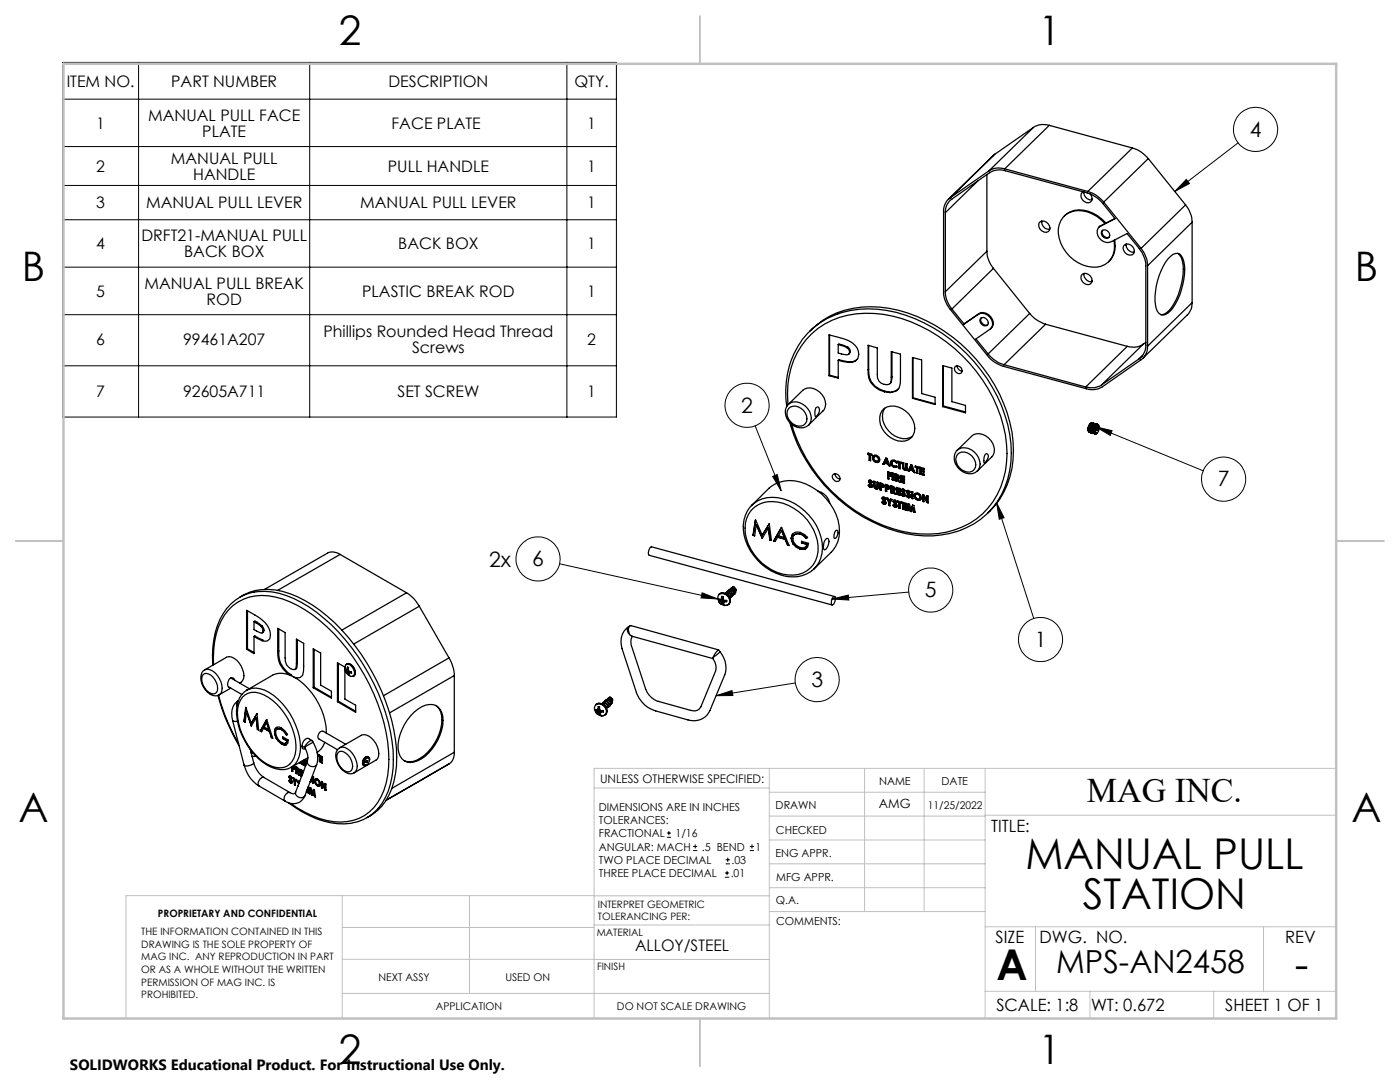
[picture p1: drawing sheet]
<svg xmlns="http://www.w3.org/2000/svg" width="279mm" height="216mm" viewBox="0 0 279 216" stroke-linecap="round" stroke-linejoin="round" font-family="sans-serif">
<g fill="none" stroke="#000" stroke-width=".25">
<path d="M189.6 39.5a3.2 3.2 0 0 0-1.3 2.7v16.1a5.8 5.8 0 0 0 1.3 3.4l7.5 9.2a6.3 6.3 0 0 0 3.1 2.2l16.6 4.5a3.8 3.8 0 0 0 3.2-.4l7.7-5.4a3.2 3.2 0 0 0 1.3-2.7M195.1 36.1l-6.4 6.3M197 34.9v15.2M197.3 34.1l-7.7 5.4M198.5 30.8l-9.2 9M198.5 30.8l-8.9 8.7M200.5 33.7a3.7 3.7 0 0 0-3.2 .4M200.5 33.7l16.6 4.5M206.2 25.4l-8.9 8.7M206.2 25.4l-7.7 5.4M209.4 25a3.7 3.7 0 0 0-3.2 .4M209.4 25l-8.9 8.7"/>
<path d="M209.4 25l16.6 4.5M216.2 38.3a1.12 1.12 0 0 0 .2 1.9 .96 .96 0 0 0 1.4-.1 .96 .96 0 0 0-.2-1.4M216.3 38.3a1.45 1.45 0 0 0 1.6 1.6M217.1 38.2a6.3 6.3 0 0 1 3.2 2.1M226 29.5a6.3 6.3 0 0 1 3.2 2.1M226 29.5l-8.9 8.7M229.2 31.6l-8.9 8.7M229.2 31.6l7.4 9.3M188.7 42.4a3 3 0 0 1 1.3-2.7l7.5-5.2a3.8 3.8 0 0 1 3.2-.4l16.3 4.4a6.7 6.7 0 0 1 3.1 2.1l2.4 3-3 1.6M188.7 58.2a5.4 5.4 0 0 0 1.3 3.5M188.7 42.4v15.8M197 50.1a5.8 5.8 0 0 0 1.3 3.5"/>
<path d="M197 50.1l-8.3 8.1M198.3 53.6l7.2 8.9M198.3 53.6l-8.3 8.1M207.6 44.2a1.38 1.38 0 0 1 1.5 .3 1.38 1.38 0 0 1 .3 1.4 1.25 1.25 0 0 1-1.4 .3 1.25 1.25 0 0 1-.7-1.3l.1-.4zM207.9 44.1a1.5 1.5 0 0 0 1.6 1.7M212.4 43.1a4.7 4.7 0 0 1 5.8-.6l.8 .5 1.7 1.5M216 54.7a1.31 1.31 0 0 1 1.6 .4 1.31 1.31 0 0 1 0 1.6 1.31 1.31 0 0 1-1.5-.4 1.31 1.31 0 0 1-.1-1.6zM216.3 54.6a1.5 1.5 0 0 0 1.6 1.6M219.5 45.2a1.83 1.83 0 0 0 .9 3.1l1 .1 3.5-1.8 2.5 3a6 6 0 0 1 1.3 3.5v15.8a3.4 3.4 0 0 1-1.3 2.7M219.6 45.1l-.3 .2M219.6 45.1l-.1 .1M220 46a.99 .99 0 0 1 1.2 .2 .99 .99 0 0 1 0 1.2 .99 .99 0 0 1-1.1-.2 .99 .99 0 0 1-.1-1.2z"/>
<path d="M220.1 46a1 1 0 0 0 .2 1.1 1 1 0 0 0 1.1 .2M220.3 40.3l7.4 9.3M220.5 44.6a6.4 6.4 0 0 0-7-2.2 4.5 4.5 0 0 0-1.8 6.1 7.3 7.3 0 0 0 8 4.6 4.1 4.1 0 0 0 2.6-5.1M222.5 47.9a4.6 4.6 0 0 1-1.2 4.3M222.5 43.6l-2.9 1.5M224.5 48.8a1.31 1.31 0 0 1 1.5 .4 1.31 1.31 0 0 1 .1 1.6 1.38 1.38 0 0 1-1.5-.3 1.38 1.38 0 0 1-.4-1.4zM224.8 48.7a1.5 1.5 0 0 0 1.5 1.6M227.7 49.6a6 6 0 0 1 1.3 3.4M229 53v16.1M233.1 51.7a2.04 2.04 0 0 1 2.3-1 4.9 4.9 0 0 1 1 4.1 13.1 13.1 0 0 1-2.8 7.2 1.65 1.65 0 0 1-2.3 .5 5.7 5.7 0 0 1-.7-4.4 13.4 13.4 0 0 1 2.5-6.4zM235 50.6a3.2 3.2 0 0 1 1.1 3.1 14.1 14.1 0 0 1-2.8 8.2 2.09 2.09 0 0 1-1.6 .9M236.6 40.9a6 6 0 0 1 1.3 3.4"/>
<path d="M236.6 40.9l-8.9 8.7M237.9 44.3l-8.9 8.7M237.9 44.3v16.1M158 71.7a19.1 19.1 0 0 0-1 9.4M158 71.6a15.6 15.6 0 0 1 15.3-10 28.6 28.6 0 0 1 19.6 9 29.2 29.2 0 0 1 8.9 19.7 15.8 15.8 0 0 1-10.2 15.5M161.6 66.1a16.6 16.6 0 0 1 14-4.8 30.6 30.6 0 0 1 21.8 13.8 25.9 25.9 0 0 1 4.6 18.4 16 16 0 0 1-4.9 8.9M165.6 74.9l1.7 .4M165.6 66.8v8.1M165.6 74.9l-.1 .1M167.3 71.9l2 .4M167.3 71.9l.1-.1 2 .4M167.3 68.8v1.6l.6 .2a1.26 1.26 0 0 0 1.6-.1v-.3"/>
<path d="M167.3 71.9v3.6l-1.8-.5M167.3 68.8l.1-.1 .6 .1M167.3 68.8l.6 .1M167.9 68.9l1.2 .5M168 68.8l1.2 .5M168 68.8l-.1 .1M169.1 69.4l.3 .3 .1 .5M169.2 69.3l.3 .3 .2 .5M169.2 69.3l-.1 .1M169.3 72.3a1.68 1.68 0 0 0 2-2.2 4.5 4.5 0 0 0-3.8-2.8l-2-.5v8.2M169.4 72.2l-.1 .1M169.5 70.5l-.1 .2"/>
<path d="M169.7 70.1l-.2 .4M169.7 70.1l-.2 .1M171.1 71.7l-1 .5h-.7M173.2 73.8v-4.9l1.9 .5v5.3a1.81 1.81 0 0 0 2.3 2l.3-.3 .2-1.1M173.2 73.8a3.9 3.9 0 0 0 3.3 4.4M173.4 73.7a4 4 0 0 0 3.2 4.4M173.4 68.9v4.8M173.4 73.7l-.2 .1M176.6 78.1l-.1 .1M177.8 76.4l-.2 .2M177.9 75.3v-5.1l1.8 .5v5.9a2.15 2.15 0 0 1-3.2 1.6M178 75.2l-.3 1.2"/>
<path d="M178 70.2v5M178 75.2l-.1 .1M179.3 77.6l-.4 .4-1.1 .2-1.2-.1M182.1 71.3l1.8 .5v6.7l2.7 .8v1.4l-4.5-1.2zM182.2 79.4l4.4 1.2M182.2 71.4v8M182.2 79.4l-.1 .1M188.1 73l1.9 .4v6.8l2.7 .7v1.5l-4.6-1.3zM188.2 73v8M190 61.7l2.4 3M190.7 73.1a.92 .92 0 0 1 1.1 .2 .92 .92 0 0 1 0 1.2 .92 .92 0 0 1-1.1-.3 .92 .92 0 0 1 0-1.1zM191 73a1.08 1.08 0 0 0 1 1"/>
<path d="M195.2 62.7a2.04 2.04 0 0 1 2.2 .4 2.04 2.04 0 0 1 .5 2.2l-3.1 2.3 2.4 3M195.2 62.7l-2.8 2M195.4 62.6a2.04 2.04 0 0 1 2.2 .4 2.04 2.04 0 0 1 .4 2.2l-.3 .3M195.4 62.6l-.2 .1M195.4 62.6l-3 2.1M195.8 63.5a.99 .99 0 0 1 1.2 .2 .99 .99 0 0 1 0 1.2 .99 .99 0 0 1-1.2-.2 .99 .99 0 0 1 0-1.2zM195.8 63.4a1.04 1.04 0 0 0 .2 1.1 1.04 1.04 0 0 0 1.1 .3M197.2 70.6a6.7 6.7 0 0 0 3.2 2.2M200.4 72.8l16.3 4.4M205.5 62.5a6.7 6.7 0 0 0 3.2 2.2M205.5 62.5l-8.3 8.1M208.7 64.7l16.3 4.4"/>
<path d="M208.7 64.7l-8.3 8.1M219.9 76.8a3.7 3.7 0 0 1-3.2 .4M225 69.1l-8.3 8.1M227.4 71.6l-7.5 5.2M228 70.9l-.6 .7M228.1 68.7a3.7 3.7 0 0 1-3.1 .4M228.1 68.7l-8.2 8.1M228.7 68.3l-.6 .4M237.9 60.4l-.2 1.2-.5 1-9.1 8.9M237.9 60.4l-8.9 8.7M157.2 80.8l3-2.9a2.93 2.93 0 0 1 4.3 1.5 2.24 2.24 0 0 1-.3 2.6l-2.8 2.7a2.9 2.9 0 0 1-4.6-1.7 2.22 2.22 0 0 1 .4-2.2zM157.3 80.7a15.9 15.9 0 0 1 8.7-16.8 21.3 21.3 0 0 1 17.7 1.2 31.1 31.1 0 0 1 17 21.7 17.3 17.3 0 0 1-4.6 15.7 17 17 0 0 1-14.2 3.9 30.7 30.7 0 0 1-22.8-18.6l-1.1-3.1"/>
<path d="M157.4 81.5a2.35 2.35 0 0 1 2.4-.1 2.35 2.35 0 0 1 1.2 2.2 1.49 1.49 0 0 1-2.2 1.3 2.45 2.45 0 0 1-1.4-3.4zM157.4 80.6a3 3 0 0 1 4.4 2.2 2.05 2.05 0 0 1-.4 1.9M157.7 84.3a31.7 31.7 0 0 0 23.2 22.2 19.6 19.6 0 0 0 10.6-.6M162.9 81.3l.4-.1a1.22 1.22 0 0 1-.6 1.9l-.1-1zM163.2 98h.1a3.1 3.1 0 0 1 2.3 2.4M166.3 94.6a.92 .92 0 0 1 1.1 .3 .92 .92 0 0 1 0 1.1 .92 .92 0 0 1-1-.3 .92 .92 0 0 1-.1-1.1zM166.7 94.5a1.01 1.01 0 0 0 .9 1M173.2 90.7h.1M173.2 90.7h.3M173.2 90.7v-.3l.8 .2v.3M173.3 96.8l.4 .4M173.4 96.1l.3 .5"/>
<path d="M173.4 96.1l.1-.3h.3l.3 .3-.2 .1M173.4 96l.3 .6M173.4 96v.1M173.5 90.7h.1M173.5 95.8l-.1 .2M173.5 90.7v1.2M173.5 91.8l.2 .1M173.7 96.6l.2 .3M173.7 96.1l-.1 .1a.91 .91 0 0 1 .4 1h-.3M173.7 96.1l.2 .1M173.7 96.6h.1M173.7 97.2h.1"/>
<path d="M173.7 96l-.1 .1M173.7 90.8v1.1h-.2M173.7 90.8l.3 .1M173.7 90.8h.3M173.7 96v.1M173.9 96.9l-.2 .1-.2-.2h-.2l.4 .4M173.9 96.9h.1M173.9 96.9l-.1 .1M173.9 96.2h.1M174 97.2h-.3M174.1 91.3a.76 .76 0 0 1 1-.4 .76 .76 0 0 1 .5 .9 .51 .51 0 0 1-.7 .5M174.1 91.3a.98 .98 0 0 0 .8 1"/>
<path d="M174.1 91.3h.1M174.1 96.1l-.2 .1M174.3 91l-.2 .3M174.4 96.8v-.8l.3 .1v1.1l.3 .1v-.3M174.4 96.8v.4l.5 .3M174.4 96.8h.1M174.4 96.8l.2 .6 .3 .1M174.4 96v.8M174.8 91.1a.48 .48 0 0 0-.3 .7 .48 .48 0 0 0 .8 0v-.1M174.8 91.1l.4 .2 .1 .4M174.9 91.1l.3 .2 .2 .4M174.9 91.1l-.5 .1"/>
<path d="M174.9 92.3h.1M174.9 97.5h.1M174.9 91.1h-.1M175 97.3h.1M175 97v-.8l.3 .1v.8l-.1 .4h-.3M175 97h.1M175.1 97l-.1 .3M175.1 96.2v.8M175.3 97.4l-.4 .1M175.4 91.7l-.1 .2M175.4 91.7h-.1M175.4 92.1l-.5 .2"/>
<path d="M175.6 97.7h.1M175.6 97.7l.3 .1M175.9 97.2l.3 .1M175.9 96.7v.2h.3M175.9 96.7h.1M175.9 97.2h.1M175.9 97.2v.6l-.3-.1M176 96.7l.1 .1M176 96.7h.1M176 96.7l.2 .1M176 82a3.2 3.2 0 0 1 4.7 0 3.8 3.8 0 0 1 1.2 5.3 3.8 3.8 0 0 1-5.4-1.1 3.7 3.7 0 0 1-.5-4.2zM176 99.4l.4 .6"/>
<path d="M176 99.4l.2-.2h.2l.4 .3-.2 .1M176.1 99.4l.3 .6M176.1 99.4h-.1M176.1 96.8l.1 .1M176.1 96.8h.1M176.2 97.3l.3-.2-.1-.3-.3-.3-.5-.1v1.3M176.2 96.8v.1M176.2 97.2v.1M176.2 99.2l-.1 .2M176.2 96.9v.1M176.2 92.6h.3M176.2 92.6h.1"/>
<path d="M176.2 96.9h.1M176.4 97.2h-.2M176.4 99.4l-.1 .2a.83 .83 0 0 1 .4 1h-.3M176.4 99.4l.2 .2M176.4 99.4h-.1M176.4 100l.2 .3M176.4 99.4h.1M176.4 100h.1M176.6 81.5a4 4 0 0 0 1.3 5.1 3.6 3.6 0 0 0 4.2 .5M176.6 92.4l-.1 .3-.3-.1M176.6 92.4l.6 .2M176.6 99.6h.1"/>
<path d="M176.7 98h.1M176.8 91.4l.2 .1 .6 1.5-.3-.1M176.8 91.4l-.6 1.2M176.8 99.5l-.2 .1M176.9 91.8l.2 .5M176.9 91.8l-.2 .4 .4 .1M177 97.5h.3M177 97v.3l.3-.1M177 97h.1M177 97.5v.6l-.3-.1M177 97.5h.1M177 99.4l.4 .8"/>
<path d="M177.1 97h.1M177.1 97l.1 .1M177.2 95.5l.2 .1M177.2 95.5h.1M177.2 94.2v1.3M177.2 95.5h.2M177.2 97l.1 .2M177.2 97.1l.1 .1M177.2 92.6l.1 .3M177.2 92.6h.1M177.2 97v.1M177.3 97.3h.1"/>
<path d="M177.3 97.5l.2-.1a.67 .67 0 0 0-.8-.7v1.3M177.3 97.5h.1M177.3 97.2v.1M177.3 97.2h.1M177.3 92.9h.1M177.3 92.9l.3 .1M177.4 94.4l.4 .2v-.3l-.6-.2v1.4M177.4 94.4v.3l.4 .1v.3l-.4-.1M177.4 95v.6M177.4 94.4l.4 .1M177.4 95h.4M177.5 97.4l-.2 .1"/>
<path d="M177.5 100h.1M177.5 100l.3-.4 .2 .1-.4 .6v.6h-.2M177.5 100l-.2-.6h-.3l.4 .9M177.7 92.3a1.07 1.07 0 0 0 .8 .9M177.7 92.3a.51 .51 0 0 1 .8-.5l.6 .5-.2 .1M177.7 92.3h.1M177.8 92.3a.94 .94 0 0 0 .7 .9M177.8 98.3l.2 .1M177.9 92l-.1 .3M178 97.8v.6l-.2-.1v-1.4l.8 .4v.4l-.2 .2M178 97.3v.2h.4M178 97.3h.2"/>
<path d="M178 97.8h.1M178 97.8h.2M178 97.3h.1M178.1 95.7l.2 .1M178.1 94.4h.2v1.4l-.2-.1zM178.1 97.3l.3 .2M178.1 97.8l.3 .7M178.2 97.3l.2 .2M178.2 97.8h-.1M178.2 97.8l.3 .7M178.2 97.3h-.1M178.4 99.8l-.1 .2"/>
<path d="M178.4 97.9l.3 .7-.3-.1M178.4 97.5h.1M178.4 97.5v.1M178.4 97.8v.1M178.5 92a.5 .5 0 0 0-.5 .6 .5 .5 0 0 0 .6 .4l.3-.1 .2 .2M178.5 92l.4 .4M178.5 92l-.4 .2M178.5 92h.1M178.5 98.5h-.1M178.5 98.5h.2M178.5 93.2h.1M178.6 97.8h-.2"/>
<path d="M178.6 95.9h.1M178.9 92.4h.1M178.9 94.9v.2h.3M178.9 95.4v.6l-.3-.1M178.9 95.4l.4 .7M178.9 95.4h.1M178.9 94.8l.4 .3M178.9 98.6l.8 .2M178.9 94.8v.1M179 94.9l.2 .2M179 98.6l.7 .2M179 97.3v1.3"/>
<path d="M179 98.6h-.1M179.1 93.1l-.6 .1M179.1 92.2l-.2 .2M179.2 97.6l.5 .1v-.2l-.8-.2v1.3M179.2 97.6v.2l.5 .2v.2M179.2 98.1v.4l.5 .1v.2M179.2 92.3v-.3l.8 .3v.2l-.3-.1M179.2 92.3l.2 .1M179.2 98.1l.5 .1M179.2 97.6l.5 .1M179.2 92.3h.3M179.2 92v.3"/>
<path d="M179.2 92.3h.1M179.2 95.4l.3-.1-.1-.4-.8-.4v1.4M179.2 95.4h.1M179.2 95.4l.4 .8M179.2 95.1h.1M179.3 95.1l-.1 .1M179.3 96.1l.3 .1M179.3 96.1h.3M179.4 92.4v1.1M179.4 93.5h.3M179.5 95.4h-.3M179.5 93.5h.2"/>
<path d="M179.5 92.3v1.2M179.5 92.3l-.1 .1M179.5 93.5h-.1M179.7 92.4v1.1M179.7 92.4l.3 .1M179.8 96.2l.7 .2M179.8 96.2h.1M179.8 94.9v1.3M179.8 98.6l.3-.1 .2 .3 .1-.1M179.8 98.6l.5 .4M179.9 97.8l.4 .6M179.9 97.8l.1-.2h.3l.4 .3-.2 .1"/>
<path d="M179.9 97.8h.1M180 95.1v.3l.5 .2v.2M180 95.7v.3l.5 .2v.2M180 95.7l.5 .1M180 95.1l.5 .2M180.1 97.6l-.2 .2M180.1 93.1v-.8l.3 .1v1.1l.3 .1 .1-.3M180.1 93.1l.1 .4 .4 .3M180.1 93.1h.1M180.2 93.1v.4l.4 .3M180.2 92.3v.8M180.3 98.4l.1 .3"/>
<path d="M180.3 97.8l-.1 .2a.83 .83 0 0 1 .4 1h-.3M180.3 97.8l.2 .2M180.3 97.8l-.1 .1M180.3 97.8h.1M180.3 98.4h.1M180.3 99h.3M180.3 99h.1M180.4 98.7h.1M180.5 98h.1M180.5 95.3v-.3l-.7-.1v1.3M180.6 93.8h.1M180.7 97.9l-.2 .1"/>
<path d="M180.8 93.3v-.8h.2v1.1l-.2 .2h-.2M180.8 93.3v.3M180.9 98.9l.4 .4M180.9 98.1l.4 .6M180.9 98.1l.1-.2h.3l.4 .3M180.9 98.1h.1M181 93.7l-.4 .1M181 97.9l-.1 .2M181.3 98.7l.1 .3M181.3 93.9h.1M181.3 93.9l.2 .1M181.3 93.9l.5-1.2 .2 .1 .6 1.5h-.2"/>
<path d="M181.3 98.7h.1M181.3 98.1l-.1 .1 .1 .2a.53 .53 0 0 1 .4 .4 .53 .53 0 0 1-.3 .5h-.1M181.3 98.1l.2 .2M181.3 98.1h-.1M181.3 99.3h.3M181.3 98.7l.2 .3M181.3 98.1h.1M181.3 99.3h.1M181.4 99h.1M181.4 99l-.1 .1-.3-.3-.2 .1 .5 .4M181.5 99h-.1M181.5 98.3h.1"/>
<path d="M181.6 93.8l-.1 .3-.2-.2M181.6 93.8l.6 .1M181.7 98.2l-.2 .1M181.9 93.1l.2 .6M181.9 98.1h.3v1.4l-.3-.1zM181.9 99.4l.3 .1M181.9 93.1l-.2 .5 .4 .1M182.2 93.9h.1M182.2 93.9l.2 .4M182.4 94.2l.2 .1M182.4 94.2v.1M182.4 98.9a.79 .79 0 0 1 1.1-.4 .79 .79 0 0 1 .3 1.1l-.4 .2h-.2"/>
<path d="M182.4 98.9a1.07 1.07 0 0 0 .8 .9M182.4 98.9h.1M182.5 98.9a.96 .96 0 0 0 .7 .9M182.6 98.5l-.1 .4M182.7 93.2v-.2l.7 .2v.3l-.2-.1M182.7 93.2l.2 .1M182.7 93.2h.1M182.7 93.2l.3 .1M182.7 93v.2M182.9 93.3v1.1M182.9 94.4l.3 .1M182.9 94.4h.1"/>
<path d="M183 94.4l.2 .1M183 93.3v1.1M183 93.3h-.1M183.2 98.6l.3 .2 .2 .4M183.2 98.6l-.5 .1M183.2 98.6a.48 .48 0 0 0-.5 .5 .48 .48 0 0 0 .5 .5l.3-.1 .1-.3M183.2 98.6l.4 .4v.2M183.2 98.6h.1M183.2 99.8h.1M183.2 93.4v1.1M183.2 93.4h.2M183.6 99.2h.1"/>
<path d="M183.7 99.2l-.1 .2M183.7 94.6l.7 .2M183.7 93.2v1.4M183.7 94.6h-.1M183.8 99.6l-.1 .2h-.5M183.9 93.6l.5 .1v-.2l-.8-.3v1.4M183.9 93.6v.2l.5 .1v.3M183.9 94.1v.3l.5 .2v.2l-.8-.2M183.9 94.1l.5 .1M183.9 93.6l.5 .1M184.4 99.2h.1M184.4 99.2v.9l-.3-.1"/>
<path d="M184.4 99.2l.6 1.1M185 99.8v-.9l.2 .1v1.3h-.2M185 99.8l-.6-1.1h-.3v1.3M185 98.9v.9M188.2 81l4.5 1.2M188.2 81l-.1 .1M190.9 90a2.69 2.69 0 0 1 4 .7 2.44 2.44 0 0 1 .2 3.2 2.84 2.84 0 0 1-4.3-1.2 2.6 2.6 0 0 1 .1-2.7zM191 89.9l2.9-2.8a2.62 2.62 0 0 1 3.9 .8 2.42 2.42 0 0 1 .1 3.3l-2.8 2.7M191.1 90.7a2.02 2.02 0 0 1 3 .4 1.8 1.8 0 0 1-.5 3.1 2.6 2.6 0 0 1-2.7-3.1zM196.7 90.6h.3a1.39 1.39 0 0 1-.6 1.8 2.22 2.22 0 0 1 .3-1.8zM217.2 86.1a1.4 1.4 0 0 1 .5-1.6 1.57 1.57 0 0 0-.3 1.8v-.1M217.6 84.6l-.3 .6v.7"/>
<path d="M217.7 84.5l-.5 1 .1 .5M217.7 84.6l-.3 1.3M217.7 86h.1M217.7 84.7l-.3 .7 .1 .7M217.8 86.4h.1M217.9 84.8l-.3 .9v.3M217.9 86h.1M217.9 84.7a1.43 1.43 0 0 0-.3 1.3M217.9 84.4a1.46 1.46 0 0 0-.4 1.9 1.34 1.34 0 0 1 .3-1.9l.3 .1M218.1 84.7l-.3 .6-.1 .7M218.1 84.5a1.34 1.34 0 0 0-.4 1.9M218.1 84.4h.1"/>
<path d="M218.1 86.5h.1M218.2 84.5a1.32 1.32 0 0 0-.6 1.8h.2M218.2 84.8l-.3 1.2M218.3 84.5a1.33 1.33 0 0 0-.5 1.9M218.3 86.5a1.42 1.42 0 0 1 .4-1.9 1.49 1.49 0 0 0-.5 1.9l.2 .1a1.45 1.45 0 0 1 .4-2l.2 .1a1.44 1.44 0 0 0-.4 1.9M218.3 86.5h.1M218.3 84.6a1.33 1.33 0 0 0-.6 1.4M218.3 84.9l-.2 1.2M218.3 84.6v-.1a1.32 1.32 0 0 0-.4 1.9M218.3 84.8l-.2 .7v.8M218.4 84.8l-.1 .1M218.4 84.5a1.39 1.39 0 0 0-.5 1.9h.1"/>
<path d="M218.4 84.5a1.55 1.55 0 0 0-.5 1.9h.2M218.4 84.5h.1M218.4 84.6l-.5 .7v.7M218.5 84.8l-.3 1.3M218.5 86.5h.3M218.6 84.6a1.26 1.26 0 0 0-.5 1.9M218.7 84.9l-.3 .5v.7M218.7 84.7l-.1-.1a1.34 1.34 0 0 0-.4 1.9h.1M218.8 84.7a1.25 1.25 0 0 0-.6 1.4M218.8 86.5h.1M218.8 86.5h-.3M218.9 84.6h.1"/>
<path d="M218.9 84.7a1.31 1.31 0 0 0-.5 1.8M218.9 84.8a1.3 1.3 0 0 0-.5 1.4v-.1M218.9 84.8a1.38 1.38 0 0 0-.2 1.7h.1M218.9 85.8l.1 .1M218.9 85.7l.2 .1M219 86.4l-.2 .1M219 85.1l.1-.2a.93 .93 0 0 1-.3 1.5l-.1-.6zM219 84.7h.1M219 85.5l-.1 .3M219 85.5l.1 .1M219.1 85.8l-.1 .1M219.1 84.8v-.1a1.19 1.19 0 0 0-.7 1.4l.1 .4"/>
<path d="M219.1 85.6v.2M219.3 85.1l-.2-.4a1.22 1.22 0 0 0-.3 1.8M47.8 119.2a10.6 10.6 0 0 1 10.1-.7 31.7 31.7 0 0 1 14.2 12 38.7 38.7 0 0 1 7.1 20.7 13.6 13.6 0 0 1-3.9 10.6l-2.1 1.4M67.9 110.6a2.43 2.43 0 0 0-2.6-.2l-12.5 7.2M67.9 110.6l13.2 7.7M67.9 110.6l-12.5 7.2M81.1 118.3a7 7 0 0 1 2.6 2.7M81.1 118.3l-12.9 7.4M143.5 119.8l.3 .2M143.7 119.7h.3M143.7 119.6v.1M143.7 119.7l-.2 .1"/>
<path d="M143.8 120l.2 .1M143.9 119.6l-.4-.1v.3M144 119.5v-.2a.21 .21 0 0 1 .1-.3 .21 .21 0 0 1 .3 .1 .21 .21 0 0 1-.1 .3l.1 .3 .3 .1a.2 .2 0 0 1 .3 0 .2 .2 0 0 1 0 .3 .2 .2 0 0 1-.3 0h-.1M144 119.5l-.1 .1M144 119.7l.2 .1M144 119.7l-.2 .3M144.2 119v.3M144.2 119.8l.1 .2M144.2 119.3l-.3 .3M144.2 119.3l-.2 .2M144.2 119.8l-.2 .3M144.7 119.8l.3 .1"/>
<path d="M144.7 119.8l-.3 .4M144.7 119.8l-.1 .3M144.9 118.5h.2M145.1 118.2l-.2 .2M145.1 118.5l.3 .2 .3 .6M145.1 118.5h-.1M145.1 118.2h.1M145.2 118.2h-.1M145.2 118.2h.1M145.2 118.2l.1 .1M145.3 118.3l.6 .7M145.3 117.9l-.3 .4"/>
<path d="M145.3 118.2l.4 .3 .3 .5M145.3 118.2v.1M145.4 117.9h.1M145.4 117.9l-.3 .2M145.4 117.9h-.1M145.5 117.9h-.2M145.5 117.9h.1M145.5 117.9h.2M145.6 117.9l.6 .8M145.6 117.9h.1M145.7 117.7l-.4 .2M145.7 117.9l.3 .3 .3 .5"/>
<path d="M145.7 117.6l-.3 .2M145.7 117.6v.1M145.8 117.6l-.1 .1M145.8 117.6h.1M145.8 117.6l.1 .1M145.8 117.6h-.1M145.9 117.7l.6 .7M145.9 119v.2h-.3M145.9 117.4l-.2 .2M145.9 117.4h.3M145.9 117.6l.4 .3 .3 .5M145.9 117.6v.1"/>
<path d="M146 117.7h-.2M146 119l-.1 .2M146 119h-.1M146 117.3l.2 .1M146 117.3l-.1 .1M146 117.3l-.2 .1M146.2 117.4l.6 .7M146.2 118.7v.2l-.3 .1M146.2 117.4l.5 .1 .1 .3 .1-.1M146.2 117.4l.6 .4v.3M146.2 118.7h.1M146.2 117.4h.1"/>
<path d="M146.3 117.2h.1M146.3 118.7l-.1 .2M146.3 117.2h-.1M146.3 117.2l-.3 .1M146.3 117.1v.1M146.3 117.1l.2 .1M146.4 117.2l.5 .5M146.5 117.2l.4 .5M146.5 117.2h-.1M146.5 118.6h.1M146.5 118.4v.2l-.3 .1M146.6 118.4l-.1 .2"/>
<path d="M146.6 118.4h-.1M146.8 118.1l-.3 .2M146.8 118.1v.2M146.8 118.1h.1M149.9 101.8a6.2 6.2 0 0 1 7.5-.9 10 10 0 0 1 5.9 9.1 5.3 5.3 0 0 1-7.1 4.5 10.1 10.1 0 0 1-7.5-9.1 5.5 5.5 0 0 1 1.2-3.6zM150.1 100.8a6.8 6.8 0 0 0-.9 8 10.5 10.5 0 0 0 9.9 6.3 5.9 5.9 0 0 0 3-1.3M150.1 100.8l3.4-3.4a7 7 0 0 1 8.5-.2 10.4 10.4 0 0 1 5.5 9.9 6 6 0 0 1-1.6 3.1l-3.4 3.3M150.1 100.8a6.6 6.6 0 0 1 7.4-.9 10.8 10.8 0 0 1 6.6 9.5 5.9 5.9 0 0 1-1.6 4.1M150.3 106.8h.1M150.3 106.8l.3 .1M150.8 103.8l-.5 3M150.9 104.7l-.3 2.2-.3-.1"/>
<path d="M150.9 104.7l1.2 2.7M150.9 104.7l1.2 2.6M152.1 107.4l1.3-2 .2 2.4M152.1 106.8l-1.4-3-.4 3M152.1 107.3h.1M152.1 107.3v.1M153.5 104.6l.5 3.2h-.4M153.5 104.6l-1.4 2.2M153.6 107.8h.4M154.4 107.9v.1M154.4 107.9l.3 .1M155.2 107.2l-.5 .9-.3-.1"/>
<path d="M155.2 107.2l1.5 .4M156 105.2l-1.6 2.8M156 105.2l1.5 3.7-.3-.1M156 105.2l-1.6 2.7M156 105.9l.5 1.3M156 105.9l-.6 1 1.1 .3M156.7 107.6l.5 1.2M156.7 107.6h.1M156.7 107.6l.5 1.1M157.2 108.7l.2 .1M157.2 108.7v.1M157.9 107.4l.1 .5 .3 .6"/>
<path d="M157.9 107.4l.4 1.1M157.9 107.4h.1M158.3 108.5l.6 .6 .8 .5M158.3 106.5l-.4 .9M158.3 108.5h.1M158.3 108.5l.6 .6 .8 .4M158.4 106.9a1.84 1.84 0 0 0 2.3 2.3l.3-.6M159.7 106.5h-.6l-.6 .3M159.7 106.5l.6 .3 .6 .6M159.7 106.5h.1M159.7 109.5v.1M159.9 108.3l1.1 .3"/>
<path d="M160 108l1.4 .4a1.18 1.18 0 0 1-1.7 1.2M160 108l-.1 .3M160 108.3l1.1 .3M160 108v.3M160 108.3h-.1M161 109.3l-.2 .2-.5 .1-.6-.1M161 108.6h.1M161.1 108.6l-.3 .5M161.1 107.2a2.29 2.29 0 0 0-2.5-.9l-.5 .4-.2 .7M161.2 107.2l-.3 .2M162.5 113.5l-.4 .3M164.9 107.5l.1-.1a.93 .93 0 0 1 .3 1.4l-.4 .7-.4 .2-.2-.5 .1-.8z"/>
<path d="M166.2 119.2l.3-.2a1.26 1.26 0 0 1-.4 1.7l-.2-.5zM166.5 119l-36.5-9.9a1.24 1.24 0 0 0-.4 1.7l36.5 9.9M166.8 105.8h.2a1.02 1.02 0 0 1-.3 1.6l-.1 .1a1.36 1.36 0 0 1 .2-1.7zM176 100.2l.4 .4M176.4 100.6h.1M176.6 100.3l-.6-.1 .4 .4M176.6 100.3h.1M176.6 100.3v.1M176.7 100.6h-.3M177.4 100.3v.6M177.4 100.2v.6M177.4 100.8v.1"/>
<path d="M177.4 100.8l.2 .1M177.4 100.2v.1M178.2 100.8l.4 .4M178.3 100l.3 .6M178.3 100l.1-.2h.2l.4 .3-.2 .1M178.3 100h.1M178.5 100h.1M178.6 100.6l.2 .3M178.6 100a.43 .43 0 0 0 .3 .6 .36 .36 0 0 1 .2 .4 .36 .36 0 0 1-.3 .2h-.2M178.6 100l.2 .2M178.6 100l.3 .2M178.6 100h-.1"/>
<path d="M178.6 101.2h.1M178.6 100h.1M178.6 100.6h.1M178.8 100.9l-.1 .1-.3-.2h-.2l.4 .4M178.8 100.9v.1M178.8 100.2h.1M178.8 100.9h.1M178.9 101.2h-.3M179 100.1l-.1 .1M179.2 100.2l.2 .1v1.1M179.4 101.4h.1M179.4 100.3l-.2-.1v-.2l.7 .2v.2"/>
<path d="M179.7 100.4h.2M179.9 100.4l-.2-.1v1.2l-.3-.1M180.4 101h.1M180.4 100.5l.5 .2v-.3l-.8-.2v1.4l.8 .2v-.2l-.5-.2v-.4M180.9 100.6l-.5-.1v.3l.5 .1v.3l-.5-.2M181 101.8h.1M181.3 100.5l-.3 1.3M181.4 101.1l-.1 .8-.3-.1M181.4 101.1l.3 .9M181.4 101.1h.1M181.7 102l.3 .1M181.7 102h.1"/>
<path d="M181.8 101.6h.1M181.8 101.6l.3-.8 .3 .1 .2 1.4-.2-.1M181.8 101.6l-.3-1-.3-.1-.2 1.3M182.2 101.3l-.3 .8-.2-.1M182.2 101.3l.2 .9M182.4 102.2h.1M182.4 102.2h.2M184.1 100l.3 .1M185 100.3h.1M40.5 134.7a1.31 1.31 0 0 1 2 .4 2.64 2.64 0 0 1 .7 3.1 1.63 1.63 0 0 1-2.4-1 2.5 2.5 0 0 1-.3-2.5zM40.9 133.7a2.38 2.38 0 0 0-.3 3.3 2.55 2.55 0 0 0 3.1 1.6M40.9 133.7l4.3-2.5a2.16 2.16 0 0 1 2.5 1.1 3.4 3.4 0 0 1 .7 3.5l-.6 .5"/>
<path d="M40.9 133.7a2.16 2.16 0 0 1 2.5 1.1 3.5 3.5 0 0 1 .7 3.5l-.4 .3M42.6 132.6a15.1 15.1 0 0 1 3-10.9 9.2 9.2 0 0 1 9.4-2.6 25.5 25.5 0 0 1 13 8.8 39.6 39.6 0 0 1 9.5 21.9 15.4 15.4 0 0 1-2.9 11.3 9.3 9.3 0 0 1-9.4 2.6 20.1 20.1 0 0 1-7.1-3.3M43.5 138.7a38.1 38.1 0 0 0 4.2 10.1M43.6 138.7a38.3 38.3 0 0 0 4 9.7M45.5 121.1a15.6 15.6 0 0 0-3 11.6M45.6 121a9.6 9.6 0 0 1 10.1-2.6 25.8 25.8 0 0 1 11.8 7.7 41.4 41.4 0 0 1 11 23.7 16 16 0 0 1-3 11.5 8.8 8.8 0 0 1-5.1 2.9M45.6 137.1l2.7 1.5M46.1 135.3l3.6 2.1M46.1 137.3l-2.4 1.3M46.8 135.7a.6 .6 0 0 0-.6-.5 .6 .6 0 0 0-.6 .6l-.2 .9 .2 .4M48.4 139.1a3.4 3.4 0 0 1 4.2-.5 12.5 12.5 0 0 1 6.5 11 3.5 3.5 0 0 1-3.3 3.6 7.2 7.2 0 0 1-4.9-2.7 12.4 12.4 0 0 1-3.5-9.2l.3-.9zM49.3 137.7a5.3 5.3 0 0 0-2 5.8 13.2 13.2 0 0 0 7 9.6 4.4 4.4 0 0 0 3.8 0"/>
<path d="M49.3 137.7l5.1-3a4.5 4.5 0 0 1 4.5 .5 13.8 13.8 0 0 1 6.2 11.1M49.3 137.7a4.3 4.3 0 0 1 4.4 .5 13.6 13.6 0 0 1 6.2 11.9 4.2 4.2 0 0 1-1.8 3M49.4 129.5l1.3 .7M49.4 121.9v7.6M49.4 129.5h-.2M50.7 127l1.6 .8M50.7 127l.2-.1 1.6 .8-.2 .1M50.7 124v1.6l.5 .3a1.18 1.18 0 0 0 1.2 .4l.1-.4M50.7 127v3.4l-1.5-.9M50.7 124l.2-.1 .4 .3M50.7 124l.4 .3M51.1 124.3l1 .7"/>
<path d="M51.3 124.2l1 .7M51.3 124.2l-.2 .1M52.1 125l.4 .9M52.3 127.8l1.1 .1 .4-.4a3.6 3.6 0 0 0-1.6-3.9l-3-1.8v7.7M52.3 124.9l.4 .9M52.3 124.9l-.2 .1M52.7 125.8l-.1 .4-.3 .1M52.7 125.8l-.2 .1M55.4 130v-4.6l1.5 .8v5.1a2.02 2.02 0 0 0 1.9 2.3l.2-.2 .2-1M55.4 130a4.9 4.9 0 0 0 2.6 4.8M55.6 129.9a4.8 4.8 0 0 0 2.6 4.8l-.1 .1M55.6 125.5v4.4"/>
<path d="M55.6 129.9l-.2 .1M59.1 133.5l-.3 .1M59.2 132.4v-4.9l1.4 .9v5.5l-.2 .9-.5 .4-.9 .1-.4-.2M59.3 132.3l-.1 1-.1 .1M59.3 127.6v4.7M59.3 132.3l-.1 .1M62.5 129.5l1.5 .8v6.4l2.1 1.2v1.4l-3.6-2.1zM62.7 137.1l3.4 2M62.7 129.6v7.5M62.7 137.1l-.2 .1M67.3 132.3l1.5 .8v6.4l2.2 1.2v1.4l-3.7-2.1zM67.5 139.9l3.5 2"/>
<path d="M67.5 132.4v7.5M67.5 139.9l-.2 .1M68.9 133.8l.2 .2M69 132.7a.81 .81 0 0 1 1.2 .3 1.51 1.51 0 0 1 .3 1.9 1.57 1.57 0 0 1-1.5-2.2zM69 132.7v-.1a.81 .81 0 0 1 1.3 .3 1.57 1.57 0 0 1 .3 2l-.3 .1M69.1 133.7l-.2 .1M69.1 134l.1 .1M69.2 133.7l-.3-.2v.3M69.2 132.5l.1-.1a1.61 1.61 0 0 1 1.4 2.4l-.1 .1M69.2 134.1l.1 .2M69.2 133.7l.2 .1M69.3 133.6l.1-.5 .2 .1-.1 .2a.48 .48 0 0 0 .1 .5 .48 .48 0 0 0 .5 .2l.1 .2h-.5"/>
<path d="M69.3 133.6l-.1 .1M69.3 134.3l.2 .3M69.4 133.8l.2 .1M69.4 133.8l-.3 .2M69.5 133.6l-.3 .1M69.5 133.4l-.2 .2M69.6 134.3l.1 .4-.2-.1M69.6 134.3h.1M69.6 133.9v.2M69.6 133.9l-.4 .2M69.6 134.5l-.1 .1M69.6 134.1l.1 .1"/>
<path d="M69.6 134.1l-.3 .2M70 134.1h.1M70 134.1l-.4 .2M70 134.1l-.3 .2M83.7 121l5.9 10.3M83.7 121l-13.1 7.5M89.6 131.3a7.6 7.6 0 0 1 1.1 3.5M89.6 131.3l-13 7.5M90.7 134.8v15.3M90.7 134.8l-12.9 7.4M120.7 139.9l-.3 .3M120.8 139.9h.1"/>
<path d="M120.8 139.9h-.1M120.8 139.9l-.2 .2M120.9 139.9h-.2M120.9 139.9h.1M121 139.9l.6 .8M121 139.9h.1M121 139.9l.4 .3 .3 .5M121 139.7l-.3 .2M121 139.6l-.2 .2M121 139.6v.1M121.1 139.6l-.1 .1M121.1 139.6h.1"/>
<path d="M121.1 139.6l.2 .1M121.2 139.6h.1M121.2 139.6h-.2M121.3 139.7l.6 .7M121.3 139.4l-.3 .2M121.3 139.4h.3M121.3 139.7l-.2 .1M121.3 139.6l.6 .5 .1 .3M121.3 139.4l-.1 .1M121.3 139.6v.1M121.6 139.4l.6 .8M121.6 139.4l.5 .4 .1 .3"/>
<path d="M121.6 139.4h.1M121.6 139.2h.2M121.6 139.4h.4l.2 .4 .1-.1M121.6 139.2h.1M121.6 139.2l-.1 .1M121.7 139.1l-.1 .1M121.7 139.1l.1 .1M121.8 139.2l.5 .5M121.8 139.2h.1M125.4 125.1a3.6 3.6 0 0 0-1.3 4.3l2.9 8.7a5.9 5.9 0 0 0 3.8 3.8l6.5 1.8a3.5 3.5 0 0 0 4.4-1.9l2.9-7.1a4.8 4.8 0 0 0-.9-4.7M125.4 125.1a.93 .93 0 0 0 .3 1.5M125.7 126.6l-.1-.2a1.12 1.12 0 0 1 .3-1.6l17.5 4.9"/>
<path d="M125.7 126.6l.3 .3M125.7 124.9l-.3 .2M126 126.9l16.3 4.5M126.3 127a1.83 1.83 0 0 0-.3 1.8l2.9 8.9a3.9 3.9 0 0 0 2.5 2.2l6.4 1.8a1.57 1.57 0 0 0 2.1-.7l2.9-7.1a2.84 2.84 0 0 0-.5-2.5M142.3 131.2v.2M143.4 129.7l-.7 .8-.4 .7M143.4 129.7l.3 .3M143.5 120.1l.4 .4M143.5 120.1a1.01 1.01 0 0 1 0-1.4 1.01 1.01 0 0 1 1.5 0 1.15 1.15 0 0 1 .6 1 1.15 1.15 0 0 1-.6 1.1h-.4l-.7-.3M143.7 130l-1.4 1.2M144 120.1v.1M144 120.2l.2 .3"/>
<path d="M144.3 120l.1 .4M144.3 120l-.3 .2M144.4 120.4h.1M144.4 120.4l-.2 .1M144.4 120.2l.1 .4-.3-.1M144.6 120.1l-.2 .1M145.5 120.6a1.42 1.42 0 0 0-.2-1.8 1.42 1.42 0 0 0-1.8-.2 1.45 1.45 0 0 1 1.8 .3 1.45 1.45 0 0 1 .1 1.7l-.8 .2M46.4 143.8l.6 .2 .4-.1M46.4 143.8l2.3 8.9M47.3 140.9a.83 .83 0 0 1 .3-1.1 3.2 3.2 0 0 0-1.2 4M48.7 152.7l.2 .4a6.5 6.5 0 0 0 2.8 3.7M48.7 143.9l.2 .1"/>
<path d="M48.7 143.9v.1M49.1 141.2l1 3.1M49.1 141.2l-.4 2.8M49.1 141.2l-.4 2.7M49.2 142.1l-.3 2-.2-.1M49.2 142.1l.9 2.7M49.2 142.1l1 2.7M50 149.5l.6 2.7M50.1 150h.2M50.1 150.1l.2-.1-.2 .2M50.1 150.2l.4 .1M50.1 144.8l.1 .1"/>
<path d="M50.2 144.8h.1M50.2 144.8h-.1M50.6 152.2l.1 .2a5 5 0 0 0 2 2.8M50.6 152.2a1.55 1.55 0 0 1-1.9 .5M50.9 150.9l.1-.1-.3 .2M50.9 150.8l-.6 .1M51.1 143.2l-.9 1.7M51.1 143.2l.3 2.4M51.1 143.2l.3 2.3M51.3 142.5l.3 3.2M51.3 142.5l-1.2 1.8M51.4 145.6l.2 .1"/>
<path d="M51.4 145.5l.2 .1M51.4 145.5v.1M51.7 156.8l5.2 3M52 145.8l.2 .2M52 145.8l-.1 .1M52.6 145.3l-.4 .7-.3-.1M52.6 145.3l1.2 .7M52.7 155.2a1.13 1.13 0 0 0-1 1.6M52.7 155.2l5.2 3M53.2 144.2l.5 1.4M53.2 144.2l-.5 .9 1 .5M53.2 143.6l-1.3 2.3"/>
<path d="M53.2 143.6l1.2 3.7-.2-.1M53.2 143.6l-1.2 2.2M53.8 146l.4 1.2M53.8 146h.1M53.8 146l.4 1.1M54.2 147.1l.2 .2M54.2 147.1v.1M54.8 146l.1-.6 .2-.1-.3 .7M54.8 146l.3 1.2M54.8 146h.1M55.1 147.2l.4 .7 .7 .6M55.1 147.2h.1"/>
<path d="M55.1 145.2l.2-.1a2.13 2.13 0 0 1 2.1 1.4M55.1 147.2l.5 .6 .7 .6M55.3 145.1l-.1 .1M55.4 145.5l.3-.1 .5 .2M56.2 145.6l-.5-.2-.4 .1a1.48 1.48 0 0 0 .2 2 1.67 1.67 0 0 0 1.5 .8M56.2 145.6l1 1M56.2 145.6h.1M56.3 148.4l.4 .2h.5M56.3 148.4l-.1 .1M56.4 147.4v-.4l1.1 .7-.1 .6-.3 .4-.9-.2M56.4 147.4l.9 .4M56.4 147.3l.9 .5"/>
<path d="M56.4 147.3v.1M57.2 146.6h.1M57.3 147.8l-.2 .4M57.3 147.8h.1M57.4 146.5l-.2 .1M57.6 155.7l.4 .5M57.7 155l.3 .6M57.7 155a.28 .28 0 0 1 .4-.1 .28 .28 0 0 1 0 .4M57.7 155h.1M57.7 154.9v.1M57.8 152.5h.1M57.9 158.2a1.13 1.13 0 0 0-1 1.6"/>
<path d="M58 155.1h.1M58 155.6l.1 .3M58 155.1l-.1 .1a1.14 1.14 0 0 1 .3 1.1l-.2-.1M58 155.1l.1 .2M58 155.1l.2 .2M58 155.6h.1M58 156.2h.1M58 156.2h.3M58.1 156h.1M58.1 155.9l-.1 .1-.2-.3-.2 .1 .4 .4M58.1 155.9h.1M58.2 155.3h-.1"/>
<path d="M58.2 153.8l.2 .1M58.2 153v.8M58.3 155.2l-.1 .1M58.4 153.4l.3 .1M58.4 152.9l.1 .3 .2-.1M58.4 153.4v.5l-.2-.1M58.5 152.9l.1 .1M58.5 155.2l.3 .8v.6M58.6 153l.1 .1M58.7 152.8l.2 .3v.3l-.2 .1M58.7 153.5h.1M58.7 153.1v.1"/>
<path d="M58.7 153.1h.1M58.7 153.2h.1M58.8 156.6l.1 .1M58.8 153.4l-.1 .1M58.8 155.9l-.1-.6-.3-.1 .4 .9M59 158.1l-.2 .2-.2 .1-.7-.2M59 158.1a1.05 1.05 0 0 0 .7 1 1.05 1.05 0 0 0 1.2-.3M59 158v.1M59.1 155.5l.2 .1-.4 .6v.5l-.1-.1M59.1 155.5l-.3 .4M59.1 154.3l.2 .1M59.1 153v1.3"/>
<path d="M59.1 154.3h.1M59.3 153.4v.2l.2 .1 .1-.1M59.3 153.4h.1M59.3 153.8h.1M59.3 153.8v.6l-.2-.1M59.3 153.8l.1 .1M59.4 153.4l.2 .2M59.4 153.4h.1M59.4 153.9h.1M59.4 153.9l.2 .7M59.4 156.8v.1M59.4 156.7l.1 .1"/>
<path d="M59.5 156l.1 .4M59.5 156h.1M59.5 156.7l-.1 .1M59.5 155.9v.1M59.6 154l.2-.1v-.3l-.7-.6v1.3M59.6 154h.1M59.6 153.7h-.1M59.6 154l.2 .7-.2-.1M59.6 153.6h.1M59.6 153.6v.1M59.6 154.6h.1M59.7 156.1v.1"/>
<path d="M59.7 154h-.1M59.8 156.1h-.1M59.8 152.2h.1M59.8 155.9l-.1-.1-.2 .2M60 152v.3l-.2-.1M60.1 152l.2 .5M60.1 151.9l.2 .6M60.2 154.3l.1 .4M60.2 153.9v.2l.2 .2M60.2 154.3l.2 .1M60.2 153.9l.3 .2M60.2 153.9l.3 .1"/>
<path d="M60.2 154.3h.1M60.3 148.9l.6 .3M60.3 151.9l.2 .7-.2-.1M60.3 152.5h.1M60.3 152.5l.2 .1M60.4 151.8h.1M60.6 153.9l-.6-.4v1.3l.2 .1M60.7 151.7v1M60.7 152.7l.3 .2M60.7 152.7h.1M60.7 151.6v1.1M60.8 149.1l.2 .3a3.5 3.5 0 0 1 .3 2.5"/>
<path d="M60.8 149l.1 .2M60.9 158.8a2.58 2.58 0 0 1-4 1M60.9 152.2h.1M60.9 152.2v.4l.1 .1M60.9 151.5l.4 .3v.2l-.4-.3v.3l.3 .2M60.9 152.2l.3 .2M61.2 157.8l.4 .2v.3l-.5-.3M61.3 151.9a1.02 1.02 0 0 0 .7 1 1.02 1.02 0 0 0 1.2-.3M61.3 151.9l-2.3 6.2M61.4 157.3l.2 .1v.3l-.3-.2M61.5 151.2l-3.4 1.9M61.5 157l.1 .2-.1-.1h.1"/>
<path d="M61.7 158.3h.1M61.7 158.3l.1-1.2 .3 .1 .2 1.1M61.9 157.1l-.2 1.2M61.9 155.9h.3M62 157.7h.1M62 155.7h.1M62 157.7l-.2 .7-.1-.1M62 157.7l.2 .9M62 155.6h.1M62.1 155.4l.1 .5h-.3M62.2 158.6h.1M62.3 147.8l-.5-.3a.94 .94 0 0 0-1.4 .8 .78 .78 0 0 0 .3 1.2l.3-.1"/>
<path d="M62.3 158.3l.2-.8 .3 .2 .2 1.4-.2-.2M62.4 154.9l.2 .1v1.3l-.2-.1zM62.4 156.2l.2 .1M62.4 154.9v1.3M62.4 156.2h.1M62.5 148.1l.1 .2a5.1 5.1 0 0 1 .6 4.3M62.5 148.1l-.2-.3a1.75 1.75 0 0 0-1.5 1.2M62.5 148.1l-1.7 .9M62.6 157.6l-.3 .7M62.6 158l-.2 .7-.2-.1M62.6 158l.2 .9M62.8 158.9h.1"/>
<path d="M62.8 155.8l.2-.4a.96 .96 0 0 1 .7 1.5l-.3-.1M62.8 155.8l.1 .5 .5 .5M62.8 155.8h.1M62.8 158.9l.2 .1M62.8 155.8a1.11 1.11 0 0 0 .6 1M63 155.4l-.2 .4M63.2 155.6h.2M63.2 152.6l-2.3 6.2M63.3 150.4l.3 .2v.2l-.2-.1M63.4 155.7l.3 .7M63.4 155.7l-.2-.1a.52 .52 0 0 0-.1 .7 .52 .52 0 0 0 .6 .2v-.1M63.4 156.8l.2 .1 .3-.1"/>
<path d="M63.4 155.6l.4 .7M63.4 150.7h.1M63.4 155.6v.1M63.4 156.8h.1M63.4 150.7l.2 .1M63.7 151.9h.1M63.8 156.3l-.2 .3M63.8 156.3l-.1 .1M64 151v.3l.3 .2v.2l-.3-.2M64 151.5v.3l.3 .3v.2l-.6-.4M64 151l.3 .2M64 151.5l.3 .2"/>
<path d="M64.2 157.2l.1 .1M64.3 151.2v-.2l-.6-.3v1.2M64.3 156.5v.8l-.1-.1M64.3 156.5l.6 1.1M64.5 145.9a.97 .97 0 0 0-.9 1.5l3.8 2.2M64.5 145.9l4.5 2.6M64.8 148.1a3.6 3.6 0 0 1-1.5 2M64.8 157.2v-.9l.3 .2v1.2l-.2-.1M64.8 157.2l-.5-1.2-.1-.1v1.3M64.8 157.2h.1M64.9 157.6h.1M67.5 150.2a1.03 1.03 0 0 1 1.5 .1 2.96 2.96 0 0 1 1.1 3.4 1.3 1.3 0 0 1-2-.5 2.75 2.75 0 0 1-.6-3z"/>
<path d="M67.8 149.2a2.08 2.08 0 0 0-.6 2.8 3.3 3.3 0 0 0 3.1 2.4l.4-.2M67.8 149.2l4.3-2.5a2.16 2.16 0 0 1 2.5 1.1 3.5 3.5 0 0 1 .8 3.6l-.3 .3-4.4 2.5a2.01 2.01 0 0 0 .3-2.6 3.5 3.5 0 0 0-2.6-2.5zM73 151.5l.6-.2a.89 .89 0 0 1-.8 1.3 .78 .78 0 0 1 .2-1.1zM73.1 152.1l.1 .1M73.1 151.2a1.02 1.02 0 0 0-.5 1.4M73.1 151.9v.2M73.1 151.9l.2 .1M73.2 151.8l-.1 .1M73.2 151.8h.1M73.2 152.6l-.3 .2-.3-.1M73.2 152.6h.1M73.3 152.5l-.1 .1"/>
<path d="M73.3 152l-.1 .2M73.3 151.8v.2M73.5 151a1.16 1.16 0 0 0-1 1.6l.2 .2 .4-.1h-.5M73.6 151.1a.76 .76 0 0 0-1.1 .7 .73 .73 0 0 0 .1 .9M73.7 151.8v-.2a.41 .41 0 0 0-.1-.4 .41 .41 0 0 0-.4-.1l-.2 .2a.79 .79 0 0 0-.6 .7 .79 .79 0 0 0 .5 .7l.3-.1M73.7 151.7a.56 .56 0 0 0-.4-.7 .56 .56 0 0 0-.7 .4l-.2 .9 .1 .3M82.6 142.1a4.2 4.2 0 0 1 4.3-1.4 3 3 0 0 1 1.5 3.1 9.7 9.7 0 0 1-5 8 2.58 2.58 0 0 1-2.7 0 2.58 2.58 0 0 1-1.3-2.4 10.1 10.1 0 0 1 3.2-7.3zM87 140.8a3.5 3.5 0 0 1 1.1 3.7 9.2 9.2 0 0 1-5.7 7.4l-.7 .1-1.1-.2M90.7 150.1a2.53 2.53 0 0 1-1.1 2.3l-12.5 7.3 6.4-3.7M90.7 150.1l-12.5 7.2M118.9 142.1l.4 .5M118.9 141.9l.3 .1"/>
<path d="M118.9 142.1a1.01 1.01 0 0 1 0-1.4 1.01 1.01 0 0 1 1.4 0 1.1 1.1 0 0 1 .7 1.2 1.1 1.1 0 0 1-1 .9l-.7-.2M119 141.7h.1M119.1 141.7h.3M119.1 141.7l-.2 .2M119.2 142l.1 .1M119.3 141.7l-.4-.1v.3M119.3 141.5v-.2a.21 .21 0 0 1 .2-.2 .21 .21 0 0 1 .2 0 .21 .21 0 0 1 0 .3 .46 .46 0 0 0 .7 .4v.3h-.5M119.3 141.5v.2M119.3 142.1l.2 .1M119.4 141.7l.2 .2M119.4 141.7l-.2 .3M119.5 142.2l.1 .4"/>
<path d="M119.6 141v.3M119.6 141.9l.1 .2M119.6 141.3l-.3 .4M119.6 141.3l-.3 .2M119.6 141.9l-.3 .2M119.7 142.1l.1 .3M119.7 142.1l-.2 .1M119.8 142.4h.1M119.8 142.4l-.2 .2M119.8 142.2l.1 .4h-.3M119.9 142.1l-.1 .1M120.2 141.9h.2"/>
<path d="M120.2 141.9l-.4 .3M120.2 141.9l-.3 .2M120.3 140.5h.1M120.4 140.5l.4 .3 .3 .5M120.4 140.5h.1M120.5 140.2l-.2 .2 .1-.2M120.5 140.2h.1M120.5 140.2h-.1M120.6 140.2h-.2M120.6 140.2h.1M120.6 140l-.1 .1M120.7 140.2l.6 .8"/>
<path d="M120.7 140.2h.1M120.7 140.2a.82 .82 0 0 1 .7 .8M120.8 142.6a1.43 1.43 0 0 0 0-1.8 1.43 1.43 0 0 0-1.7-.4l-.2 .2a1.44 1.44 0 0 1 1.7 .3 1.44 1.44 0 0 1 .2 1.7l-.7 .2M121.3 141.1h.1M121.3 141v.2l-.3 .1M121.4 141l-.1 .1M121.4 141h-.1M121.6 140.9h.1M121.6 140.7l-.3 .3M121.7 140.7l-.1 .2M121.7 140.7h-.1M121.9 140.4l-.3 .3"/>
<path d="M122 140.4l-.1 .2M122 140.4h-.1M122.2 140.2l-.3 .1M122.2 140.1v.2M122.2 140.1v.1M57.5 160.1a17.2 17.2 0 0 0 12.5 4.2l.3-.1"/>
</g>
<g fill="none" stroke="#000" stroke-width=".2">
<path d="M12.5 12.5h110.5v70.7h-110.5zM12.5 19.8h110.5M27.7 12.5v70.7M61.8 12.5v70.7M113.1 12.5v70.7M12.5 29.2h110.5M12.5 37h110.5M236.7 35.8l.7 .8-2.9 1.6zM247.1 28.5l-12.6 9.7M12.5 43.9h110.5M12.5 53.3h110.5M12.5 62.8h110.5"/>
<path d="M12.5 73h110.5M150.7 85l5.2 12.9M154.2 95.1l.9-.4 .8 3.2zM218.7 85.2l3.2 .7-.3 1zM218.7 85.2l21.4 8.7M111.7 112.5l31.6 7M140.1 118.3l3.2 1.2-3.4-.2zM166.1 119.5l3.2-.8 .1 1zM181.4 118.1l-15.3 1.4M198.9 100.3l1.5 3-1 .3zM198.9 100.3l7.4 23.1M142.9 138.8l3.2-1 .2 1z"/>
<path d="M158.7 136.3l-15.8 2.5M133.1 167.1h.8M133.1 166.2h.8M133.5 165.8v.9M138.3 169.7h.8M138.3 168.9h.8M138.7 168.5v.8M144.7 175h.8M144.7 174.2h.8M144.8 172.4h.9M144.8 171.6h.9M145.1 173.8v.8"/>
<path d="M145.2 171.1v.9M149.6 169.7h.9M149.6 168.9h.9M150.1 168.5v.8"/>
<circle cx="250.6" cy="25.8" r="4.4"/>
<circle cx="149.1" cy="80.9" r="4.4"/>
<circle cx="244.2" cy="95.6" r="4.4"/>
<circle cx="107.4" cy="111.5" r="4.4"/>
<circle cx="185.7" cy="117.7" r="4.4"/>
<circle cx="163.1" cy="135.6" r="4.4"/>
<circle cx="207.6" cy="127.6" r="4.4"/>
</g>
<g fill="none" stroke="#c0c0c0" stroke-width=".2">
<path d="M118.6 157.2h34.9M153.5 153.3v49.9M153.5 158.1h43.1M172.5 153.3v28.6M184.4 153.3v28.6M196.6 153.3v49.9M266.7 153.3h-148.1v49.9M68.3 178.7v24.5M93.7 178.7v19.5M118.6 178.7h-93.4v24.5M118.6 178.8h35M153.5 167.6h43.1"/>
<path d="M153.5 162.8h43.1M153.5 172.4h43.1M153.5 177.1h43.1M196.6 162.7h70.1M68.3 198.2h85.2M68.3 191.4l85.2 .1M68.3 185.1h50.3M118.6 184.6h35M153.6 181.9h43M196.6 197.8h70.1M196.6 184.9h70.1M206.7 184.9v12.9"/>
<path d="M217.5 197.8v5.4M242.2 197.8v5.4M252.2 184.9v12.9"/>
</g>
<path d="M139.7 3.2v9.5M3.1 107.9h9.6M266.7 107.9h9.5M139.7 203.2v9.6" fill="none" stroke="#c0c0c0" stroke-width=".25"/>
<path d="M12.7 12.7h254v190.5h-254z" fill="none" stroke="#c0c0c0" stroke-width=".5"/>
<path d="M236.7 35.8l.7 .8-2.9 1.6zM198.9 100.3l1.5 3-1 .3zM154.2 95.1l.9-.4 .8 3.2zM166.1 119.5l3.2-.8 .1 1zM140.1 118.3l3.2 1.2-3.4-.2zM142.9 138.8l3.2-1 .2 1zM218.7 85.2l3.2 .7-.3 1z" fill="#000"/>
<g font-size="8.5">
<text x="204.7" y="173.4">MANUAL PULL</text>
<text x="216.1" y="181.5">STATION</text>
<text x="198.9" y="195.5">A</text>
<text x="258.4" y="195.4">-</text>
</g>
<g font-size="8.1">
<text x="67.6" y="8.9">2</text>
<text x="207.3" y="8.9">1</text>
<text x="4.4" y="56.1">B</text>
<text x="270.4" y="56.1">B</text>
<text x="3.7" y="164.1">A</text>
<text x="269.7" y="164.1">A</text>
<text x="67.6" y="212.4">2</text>
<text x="207.3" y="212.4">1</text>
</g>
<text font-size="6.9" x="216.9" y="160.1">MAG INC.</text>
<text font-size="6.3" x="210.8" y="194.1">MPS-AN2458</text>
<g font-size="4.2">
<text x="249.4" y="27.3">4</text>
<text x="147.9" y="82.3">2</text>
<text x="243" y="97.1">7</text>
<text x="97.6" y="113.2">2x</text>
<text x="106.2" y="113">6</text>
<text x="184.6" y="119.2">5</text>
<text x="206.5" y="129.1">1</text>
<text x="161.9" y="137.1">3</text>
</g>
<g font-size="3.4">
<text x="197.8" y="166">TITLE:</text>
<text x="198.7" y="188.1">SIZE</text>
<text x="207.5" y="188.1">DWG. NO.</text>
<text x="256.5" y="188.2">REV</text>
<text x="198.8" y="201.7">SCALE: 1:8</text>
<text x="217.7" y="201.8">WT: 0.672</text>
<text x="244.5" y="201.7">SHEET 1 OF 1</text>
</g>
<g font-size="3.2">
<text x="13.3" y="17.3">ITEM NO.</text>
<text x="34.2" y="17.3">PART NUMBER</text>
<text x="77.5" y="17.3">DESCRIPTION</text>
<text x="114.6" y="17.3">QTY.</text>
<text x="19.2" y="25.7">1</text>
<text x="29.6" y="24.1">MANUAL PULL FACE</text>
<text x="40.4" y="27.3">PLATE</text>
<text x="78.2" y="25.7">FACE PLATE</text>
<text x="117.2" y="25.7">1</text>
<text x="19.2" y="34.3">2</text>
<text x="34.1" y="32.7">MANUAL PULL</text>
<text x="38.6" y="35.9">HANDLE</text>
<text x="77.4" y="34.3">PULL HANDLE</text>
<text x="117.2" y="34.3">1</text>
<text x="19.2" y="41.6">3</text>
<text x="29.2" y="41.6">MANUAL PULL LEVER</text>
<text x="71.9" y="41.6">MANUAL PULL LEVER</text>
<text x="117.2" y="41.6">1</text>
<text x="19.2" y="49.8">4</text>
<text x="28.2" y="48.2">DRFT21-MANUAL PULL</text>
<text x="36.7" y="51.3">BACK BOX</text>
<text x="79.5" y="49.8">BACK BOX</text>
<text x="117.2" y="49.8">1</text>
<text x="19.2" y="59.2">5</text>
<text x="28.8" y="57.6">MANUAL PULL BREAK</text>
<text x="72.3" y="59.2">PLASTIC BREAK ROD</text>
<text x="117.2" y="59.2">1</text>
<text x="41.2" y="60.8">ROD</text>
<text x="19.2" y="68.8">6</text>
<text x="36.5" y="68.8">99461A207</text>
<text x="64.5" y="67.2">Phillips Rounded Head Thread</text>
<text x="82.2" y="70.4">Screws</text>
<text x="117.2" y="68.8">2</text>
<text x="19.2" y="79.3">7</text>
<text x="36.5" y="79.3">92605A711</text>
<text x="79.3" y="79.3">SET SCREW</text>
<text x="117.2" y="79.3">1</text>
<text x="126.8" y="189.8">ALLOY/STEEL</text>
</g>
<text font-size="3" x="14" y="213.5">SOLIDWORKS Educational Product. For Instructional Use Only.</text>
<text font-size="2.5" x="175.4" y="161.3">AMG</text>
<text font-size="2.4" x="119.8" y="156.2">UNLESS OTHERWISE SPECIFIED:</text>
<g font-size="2.2">
<text x="119.5" y="161.8">DIMENSIONS ARE IN INCHES</text>
<text x="154.8" y="161.4">DRAWN</text>
<text x="175.4" y="156.6">NAME</text>
<text x="187.9" y="156.7">DATE</text>
<text x="119.5" y="164.4">TOLERANCES:</text>
<text x="119.5" y="167.1">FRACTIONAL</text>
<text x="134.8" y="167.1">1/16</text>
<text x="154.9" y="166.3">CHECKED</text>
<text x="119.5" y="172.4">TWO PLACE DECIMAL</text>
<text x="119.5" y="169.7">ANGULAR: MACH</text>
<text x="140.1" y="169.7">.5 BEND</text>
<text x="146" y="172.4">.03</text>
<text x="150.8" y="169.7">1</text>
<text x="154.8" y="171">ENG APPR.</text>
<text x="119.5" y="175">THREE PLACE DECIMAL</text>
<text x="145.8" y="175">.01</text>
<text x="154.9" y="175.7">MFG APPR.</text>
<text x="154.9" y="180.4">Q.A.</text>
<text x="154.9" y="184.6">COMMENTS:</text>
</g>
<g font-size="2.1">
<text x="185.2" y="161.4">11/25/2022</text>
<text x="75.5" y="195.7">NEXT ASSY</text>
<text x="100.9" y="195.7">USED ON</text>
<text x="86.9" y="201.5">APPLICATION</text>
<text x="123.1" y="201.6">DO NOT SCALE DRAWING</text>
</g>
<g font-size="2">
<text x="31.5" y="182.9">PROPRIETARY AND CONFIDENTIAL</text>
<text x="119.3" y="181.1">INTERPRET GEOMETRIC</text>
<text x="119.3" y="183.6">TOLERANCING PER:</text>
<text x="28.2" y="186.6">THE INFORMATION CONTAINED IN THIS</text>
<text x="28.2" y="189.1">DRAWING IS THE SOLE PROPERTY OF</text>
<text x="28.2" y="191.6">MAG INC. ANY REPRODUCTION IN PART</text>
<text x="119.1" y="186.7">MATERIAL</text>
<text x="28.2" y="194.1">OR AS A WHOLE WITHOUT THE WRITTEN</text>
<text x="28.2" y="196.7">PERMISSION OF MAG INC. IS</text>
<text x="119.1" y="193.5">FINISH</text>
<text x="28.2" y="199.2">PROHIBITED.</text>
</g>
</svg>
